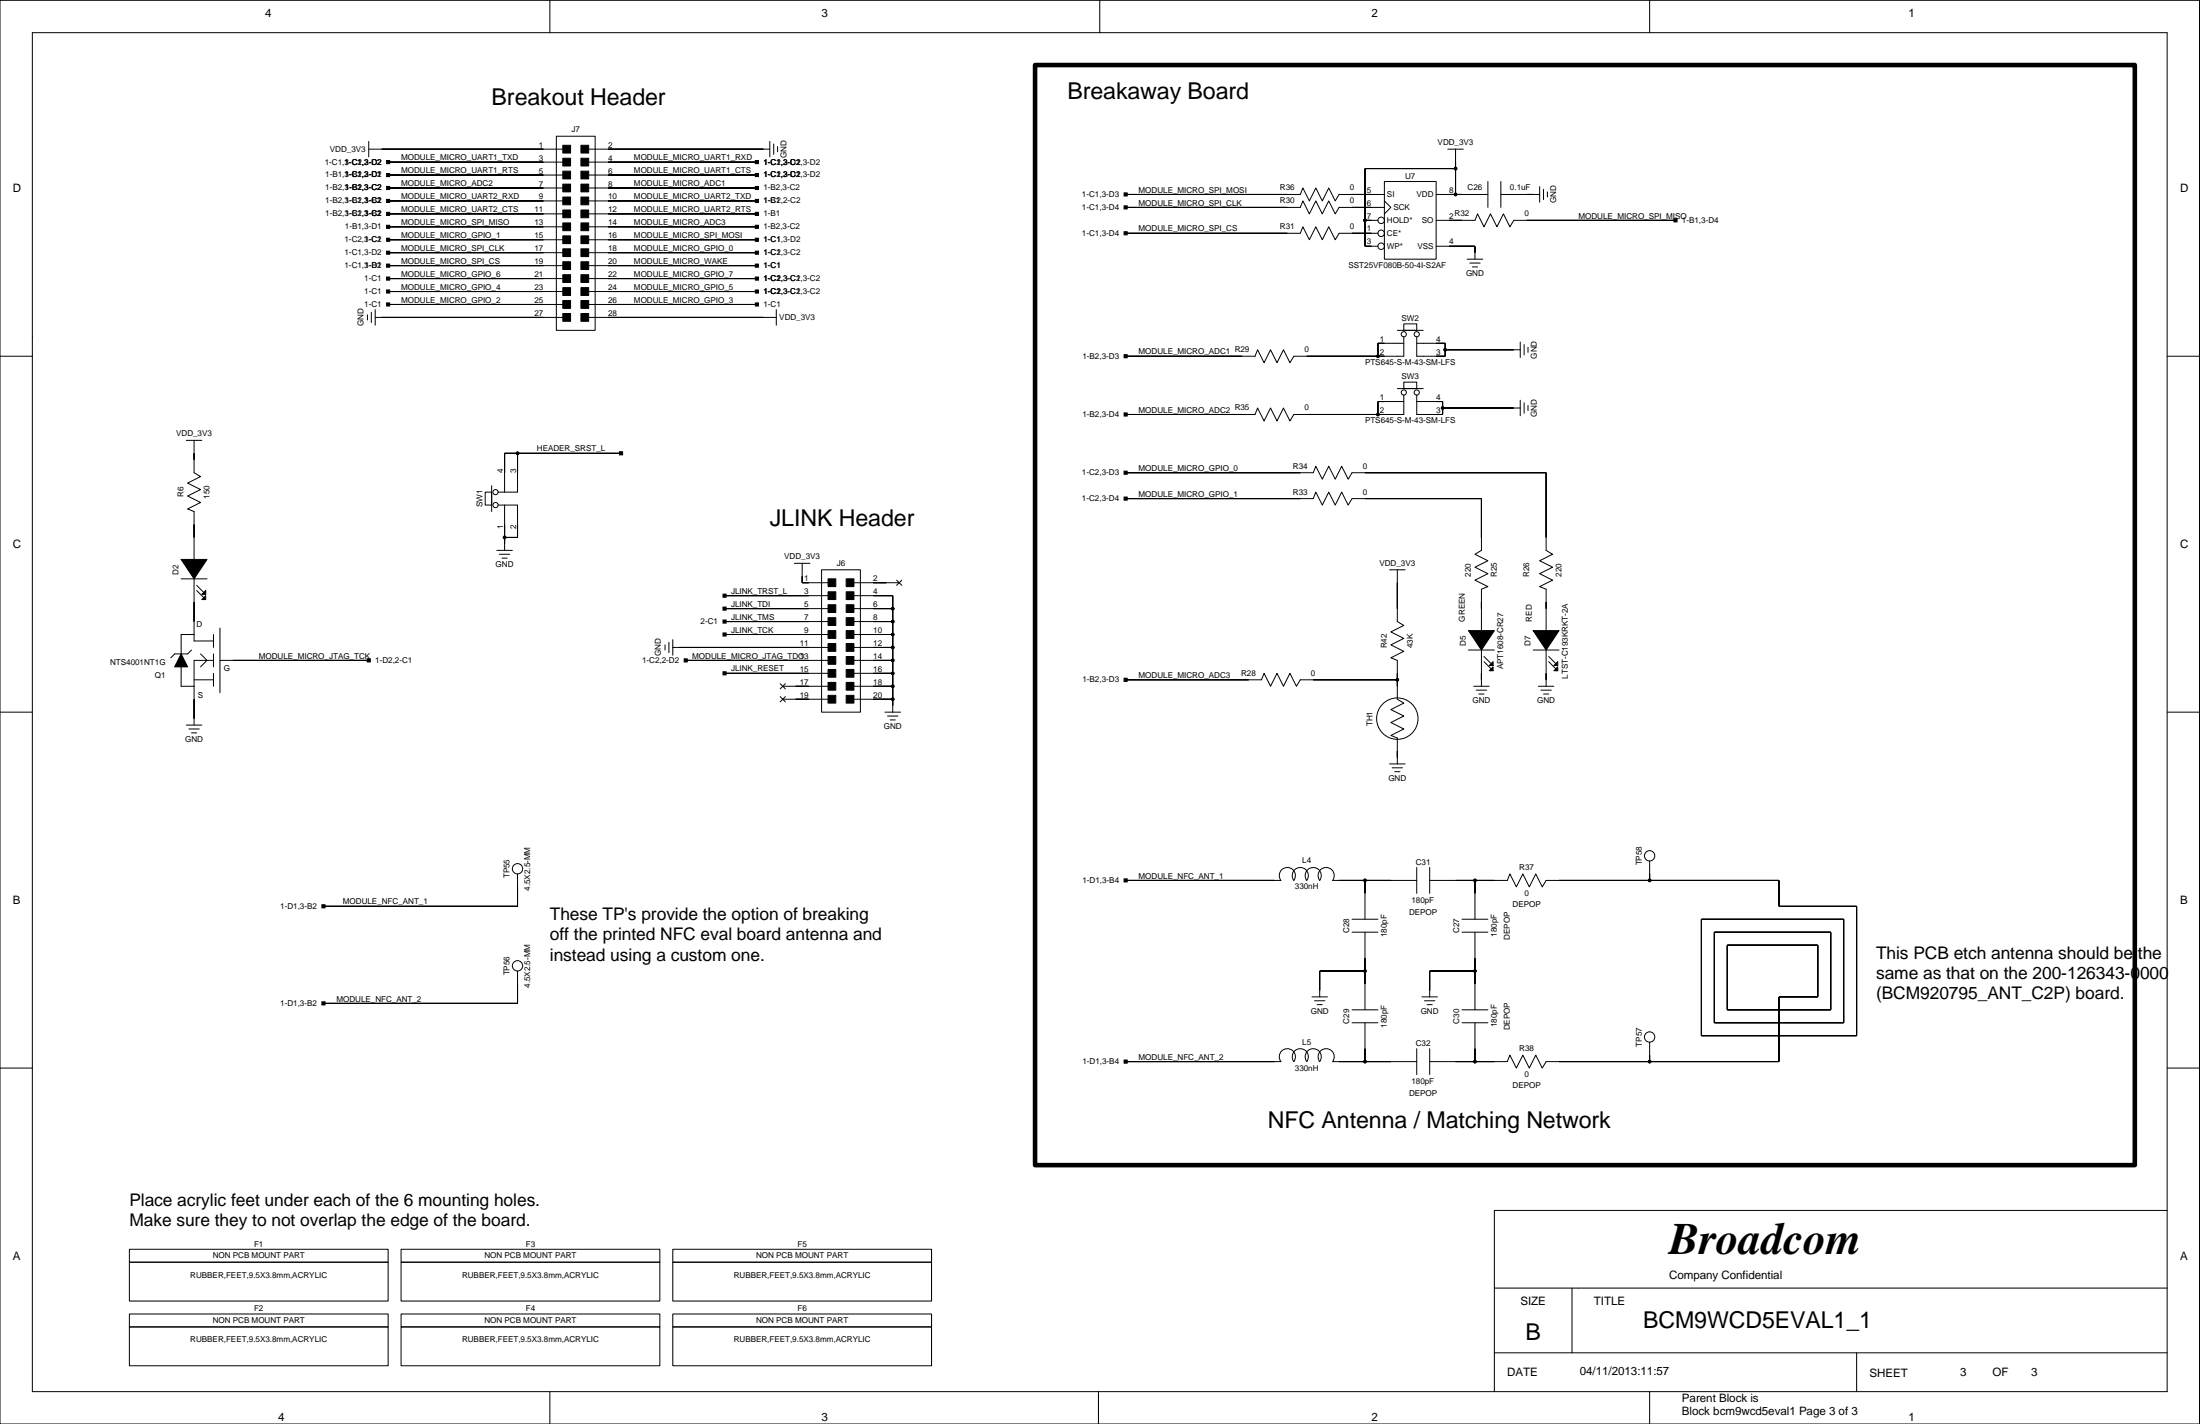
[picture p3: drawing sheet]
<svg xmlns="http://www.w3.org/2000/svg" width="432mm" height="279mm" viewBox="0 0 432 279" stroke-linecap="round" stroke-linejoin="round" font-family="sans-serif">
<g fill="none" stroke="#000" stroke-width=".2">
<path d="M0 .1h431.7v279.3h-431.7zM6.3 6.4h419.1v266.7h-419.1zM107.9 .1v6.3M215.9 .1v6.3M323.8 .1v6.3M72.4 29.3h38.1M72.4 27.7v3.1M76.2 31.8h34.3M76.2 34.3h34.3M76.2 36.9h34.3M76.2 39.4h34.3M109.2 26.7h7.6v38.1h-7.6z"/>
<path d="M115.5 29.3h35.6M115.5 31.8h33.1M115.5 34.3h33.1M115.5 36.9h33.1M115.5 39.4h33.1M151.1 27.7v3.1M151.9 28.3v2M152.6 28.8v1M220.9 38.2h34.3l.5-1.3 1.3 2.5 1.3-2.5 1.2 2.5 1.3-2.5 1.3 2.5 .7-1.2h8.9M271.7 35.6h10.2v15.3h-10.2zM271.7 39.4l1.3 1.3-1.3 1.3M281.9 38.2h10.1"/>
<path d="M284.2 29.3h3M285.7 33.1h-17.8v15.2h2.5M285.7 29.3v8.9M292 35.6v5.1M294.6 38.2h7.6M294.6 35.6v5.1M302.2 36.6v3.1M303 37.1v2.1M303.7 37.6v1.1M76.2 42h34.3M76.2 44.5h34.3M76.2 47h34.3"/>
<path d="M76.2 49.6h34.3M76.2 52.1h34.3M76.2 54.7h34.3M76.2 57.2h34.3M76.2 59.7h34.3M115.5 42h33.1M115.5 44.5h33.1M115.5 47h33.1M115.5 49.6h33.1M115.5 52.1h33.1M115.5 54.7h33.1M115.5 57.2h33.1"/>
<path d="M115.5 59.7h33.1M220.9 40.7h34.3l.5-1.3 1.3 2.6 1.3-2.6 1.2 2.6 1.3-2.6 1.3 2.6 .7-1.3h8.9M220.9 45.8h34.3l.5-1.3 1.3 2.5 1.3-2.5 1.2 2.5 1.3-2.5 1.3 2.5 .7-1.2h7.6M267.9 43.2h2.5M281.9 43.2h7.6l.5-1.2 1.3 2.5 1.2-2.5 1.3 2.5 1.3-2.5 1.3 2.5 .7-1.3h31.8M281.9 48.3h7.6v2.6M288 50.9h3M288.5 51.6h2M289 52.4h1M0 69.9h6.3M72.1 61.8v1M72.9 61.3v2"/>
<path d="M73.6 62.3h36.9M73.6 60.8v3M115.5 62.3h36.9M152.4 60.8v3M274.3 64.8h5M274.3 76.2h5M275.5 63.5h2.6v1.3h-2.6zM275.5 75h2.6v1.2h-2.6zM275.5 66.1v3.8h-21.6l-.7 1.3-1.3-2.6-1.3 2.6-1.2-2.6-1.3 2.6-1.3-2.6-.5 1.3h-25.4M275.5 77.5v3.8h-21.6l-.7 1.3-1.3-2.5-1.3 2.5-1.2-2.5-1.3 2.5-1.3-2.5-.5 1.2h-25.4M275.5 67.4h-5.1v2.5M275.5 78.8h-5.1v2.5"/>
<path d="M278.1 66.1v3.8h5.5v-2.5h-5.5M278.1 77.5v3.8h5v-2.5h-5M283.6 68.6h14.8M298.4 67.1v3.1M298.4 78.5v3.1M299.1 67.6v2M299.1 79v2.1M299.9 68.1v1M299.9 79.5v1.1M425.4 69.9h6.3M36.6 86.4h3M38.1 86.4v6.4l1.3 .7-2.6 1.3 2.6 1.3-2.6 1.2 2.6 1.3-2.6 1.3 1.3 .5v9.4"/>
<path d="M95.2 96.6h1.3v2.5h-1.3zM96.5 95.3v5.1M97.8 99.1h3.8v6.3h-2.6M99 99.1v8.9M101.6 88.9v7.7h-3.8M121.9 88.9h-22.9v7.7M220.9 97.8h36.9l.5-1.2 1.2 2.5 1.3-2.5 1.3 2.5 1.2-2.5 1.3 2.5 .8-1.3h25.4v10.2l-1.3 .8 2.5 1.2-2.5 1.3 2.5 1.3-2.5 1.2 2.5 1.3-1.2 .5v8.1M220.9 92.8h36.9l.5-1.3 1.2 2.5 1.3-2.5 1.3 2.5 1.2-2.5 1.3 2.5 .8-1.2h38.1v15.2l1.2 .8-2.5 1.2 2.5 1.3-2.5 1.3 2.5 1.2-2.5 1.3 1.3 .5v8.1M283.1 80.1h15.3M35.6 113.6h5M38.1 113.6v12.2h3.8M38.6 114.8l1.5 1.6"/>
<path d="M38.6 115.9l1.5 1.5M97.5 108h3.1M98 108.8h2.1M98.5 109.5h1M142.2 116.9h20.3M142.2 119.4h20.3M155.9 110.5h3.1M157.4 110.5v3.8h5.1M161.3 111.8h7.6v27.9h-7.6zM167.6 114.3h8.9M167.6 116.9h7.6v22.8M167.6 119.4h7.6"/>
<path d="M176 113.8l1 1M177 113.8l-1 1M272.7 111.8h3.1M274.3 111.8v10.2l1.2 .7-2.5 1.3 2.5 1.3-2.5 1.2 2.5 1.3-2.5 1.3 1.3 .5v7.6l1.2 .8-2.5 1.2 2.5 1.3-2.5 1.3 2.5 1.2-2.5 1.3 1.3 .5v5.1M0 139.7h6.3M35.6 130.8v3.9h2.5M37.6 127.5l-.8 .8h-2.5l-.8 .8M38.1 124.5h-2.5v3.8M38.1 133.4h3.8M39.4 128.3l1.2 1.3-1.2 1.2M41.9 129.6h-3.8v12.7M41.9 124.5v2.5"/>
<path d="M41.9 128.3v2.5M41.9 132.1v2.6M43.2 129.6h29.2M43.2 123.2v12.7M130.5 126.5v1M131.3 126v2.1M132.1 127h30.4M132.1 125.5v3.1M134.6 129.6h27.9M142.2 124.5h20.3M142.2 122h20.3M142.2 132.1h20.3"/>
<path d="M153.1 134.1l1 1.1M153.1 136.7l1 1M153.6 134.7h8.9M153.6 137.2h8.9M154.1 136.7l-1 1M154.1 134.1l-1 1.1M167.6 129.6h7.6M167.6 124.5h7.6M167.6 134.7h7.6M167.6 122h7.6M167.6 127h7.6M167.6 132.1h7.6"/>
<path d="M167.6 137.2h7.6M173.7 139.7h3M220.9 133.4h26.7l.5-1.3 1.3 2.6 1.2-2.6 1.3 2.6 1.3-2.6 1.3 2.6 .7-1.3h19.1M288.2 127.5h5.1M289.2 134.7h3.1M289.7 135.4h2.1M290.3 136.2h1M290.8 127.5v7.2M291.3 128.8l1.5 1.5M291.3 129.8l1.5 1.6M300.9 127.5h5.1M301.9 134.7h3.1"/>
<path d="M302.4 135.4h2.1M303 136.2h1M303.5 127.5v7.2M304 128.8l1.5 1.5M304 129.8l1.5 1.6M425.4 139.7h6.3M36.6 142.3h3M37.1 143h2M37.6 143.8h1M174.2 140.5h2M174.7 141.3h1M272.7 149.9h3.1"/>
<path d="M273.2 150.7h2.1M273.7 151.4h1.1M101.6 171.5v6.3h-38.1M220.9 172.7h30.5M251.4 172.7a1.59 1.59 0 0 1 .2-2.1 1.59 1.59 0 0 1 2.1 0 1.59 1.59 0 0 1 .2 2.1 1.59 1.59 0 0 1 .2-2.1 1.59 1.59 0 0 1 2.2 0 1.59 1.59 0 0 1 .2 2.1 1.59 1.59 0 0 1 .2-2.1 1.59 1.59 0 0 1 2.1 0 1.59 1.59 0 0 1 .2 2.1 1.59 1.59 0 0 1 .2-2.1 1.59 1.59 0 0 1 2.2 0 1.59 1.59 0 0 1 .2 2.1M261.6 172.7h16.5M267.9 172.7v7.7M278.1 170.2v5.1M280.6 172.7h15.2l.6-1.2 1.2 2.5 1.3-2.5 1.3 2.5 1.2-2.5 1.3 2.5 .8-1.3h45.7v5.1h15.2v25.4h-30.5v-22.8h28v20.3h-25.4v-17.8h22.8v15.2h-20.3v-12.7h17.8v10.2h-7.6v12.7h-45.7l-.8 1.3-1.3-2.6-1.2 2.6-1.3-2.6-1.3 2.6-1.2-2.6-.6 1.3h-15.2M280.6 170.2v5.1M289.5 172.7v7.7M323.8 168.9v3.8"/>
<path d="M101.6 190.5v6.4h-38.1M257.5 195.6h3M258 196.4h2M258.5 197.1h1M265.4 182.9h5M265.4 180.4h5M265.4 198.1h5M267.9 182.9v15.2M267.9 190.5h-8.9v5.1M279.1 195.6h3M279.6 196.4h2M280.1 197.1h1"/>
<path d="M287 182.9h5M287 180.4h5M287 198.1h5M289.5 182.9v15.2M289.5 190.5h-8.9v5.1M0 209.6h6.3M220.9 208.3h30.5a1.59 1.59 0 0 1 .2-2.1 1.59 1.59 0 0 1 2.1 0 1.59 1.59 0 0 1 .2 2.1 1.59 1.59 0 0 1 .2-2.1 1.59 1.59 0 0 1 2.2 0 1.59 1.59 0 0 1 .2 2.1 1.59 1.59 0 0 1 .2-2.1 1.59 1.59 0 0 1 2.1 0 1.59 1.59 0 0 1 .2 2.1 1.59 1.59 0 0 1 .2-2.1 1.59 1.59 0 0 1 2.2 0 1.59 1.59 0 0 1 .2 2.1h16.5M265.4 200.7h5M267.9 200.7v7.6M278.1 205.8v5M280.6 205.8v5M287 200.7h5"/>
<path d="M289.5 200.7v7.6M323.8 204.5v3.8M425.4 209.6h6.3M425.4 237.5h-132.1v35.6M25.4 257.8h50.8v2.6h-50.8zM25.4 247.7h50.8v7.6h-50.8zM25.4 245.1h50.8v2.6h-50.8zM78.7 247.7h50.8v7.6h-50.8zM78.7 245.1h50.8v2.6h-50.8zM78.7 257.8h50.8v2.6h-50.8zM132.1 247.7h50.7v7.6h-50.7zM132.1 245.1h50.7v2.6h-50.7z"/>
<path d="M132.1 257.8h50.7v2.6h-50.7zM293.3 252.7h132.1M308.5 252.7v12.7M25.4 260.4h50.8v7.6h-50.8zM78.7 260.4h50.8v7.6h-50.8zM107.9 273.1v6.3M132.1 260.4h50.7v7.6h-50.7zM215.6 273.1v6.3M293.3 265.4h132.1M323.8 273.1v6.3M364.4 265.4v7.7"/>
<circle cx="285.7" cy="38.2" r=".25"/>
<circle cx="285.7" cy="33.1" r=".25"/>
<circle cx="267.9" cy="43.2" r=".25"/>
<circle cx="271.1" cy="45.8" r=".63"/>
<circle cx="271.1" cy="43.2" r=".63"/>
<circle cx="271.1" cy="48.3" r=".63"/>
<circle cx="270.4" cy="69.9" r=".25"/>
<circle cx="275.5" cy="65.6" r=".51"/>
<circle cx="275.5" cy="77" r=".51"/>
<circle cx="278.1" cy="65.6" r=".51"/>
<circle cx="278.1" cy="77" r=".51"/>
<circle cx="283.6" cy="68.6" r=".25"/>
<circle cx="97.3" cy="96.6" r=".51"/>
<circle cx="97.3" cy="99.1" r=".51"/>
<circle cx="101.6" cy="88.9" r=".25"/>
<circle cx="270.4" cy="81.3" r=".25"/>
<circle cx="283.1" cy="80.1" r=".25"/>
<circle cx="99" cy="105.4" r=".25"/>
<circle cx="175.2" cy="119.4" r=".25"/>
<circle cx="175.2" cy="124.5" r=".25"/>
<circle cx="175.2" cy="129.6" r=".25"/>
<circle cx="175.2" cy="132.1" r=".25"/>
<circle cx="175.2" cy="137.2" r=".25"/>
<circle cx="175.2" cy="122" r=".25"/>
<circle cx="175.2" cy="134.7" r=".25"/>
<circle cx="175.2" cy="127" r=".25"/>
<circle cx="274.3" cy="133.4" r=".25"/>
<circle cx="274.3" cy="141" r="4.1"/>
<circle cx="101.6" cy="170.5" r="1.02"/>
<circle cx="267.9" cy="172.7" r=".25"/>
<circle cx="289.5" cy="172.7" r=".25"/>
<circle cx="323.8" cy="167.9" r="1.02"/>
<circle cx="323.8" cy="172.7" r=".25"/>
<circle cx="101.6" cy="189.5" r="1.02"/>
<circle cx="267.9" cy="190.5" r=".25"/>
<circle cx="289.5" cy="190.5" r=".25"/>
<circle cx="267.9" cy="208.3" r=".25"/>
<circle cx="289.5" cy="208.3" r=".25"/>
<circle cx="323.8" cy="203.5" r="1.02"/>
<circle cx="323.8" cy="208.3" r=".25"/>
</g>
<g fill="#000" stroke="#000" stroke-width=".2">
<path d="M75.9 36.6h.6v.6h-.6z" fill-rule="evenodd"/>
<path d="M75.9 31.5h.6v.6h-.6z" fill-rule="evenodd"/>
<path d="M75.9 34h.6v.7h-.6z" fill-rule="evenodd"/>
<path d="M75.9 39.1h.6v.6h-.6z" fill-rule="evenodd"/>
<path d="M76.2 36.9h30.5z" fill-rule="evenodd"/>
<path d="M74.9 29.3h31.8z" fill-rule="evenodd"/>
<path d="M76.2 31.8h30.5z" fill-rule="evenodd"/>
<path d="M76.2 34.3h30.5z" fill-rule="evenodd"/>
<path d="M76.2 39.4h30.5z" fill-rule="evenodd"/>
<path d="M110.5 33.6h1.5v1.5h-1.5z" fill-rule="evenodd"/>
<path d="M110.5 36.1h1.5v1.5h-1.5z" fill-rule="evenodd"/>
<path d="M110.5 28.5h1.5v1.5h-1.5z" fill-rule="evenodd"/>
<path d="M110.5 31h1.5v1.6h-1.5z" fill-rule="evenodd"/>
<path d="M114 33.6h1.5v1.5h-1.5z" fill-rule="evenodd"/>
<path d="M114 36.1h1.5v1.5h-1.5z" fill-rule="evenodd"/>
<path d="M114 28.5h1.5v1.5h-1.5z" fill-rule="evenodd"/>
<path d="M114 31h1.5v1.6h-1.5z" fill-rule="evenodd"/>
<path d="M148.3 36.6h.6v.6h-.6z" fill-rule="evenodd"/>
<path d="M148.3 39.1h.6v.6h-.6z" fill-rule="evenodd"/>
<path d="M148.3 31.5h.6v.6h-.6z" fill-rule="evenodd"/>
<path d="M148.3 34h.6v.7h-.6z" fill-rule="evenodd"/>
<path d="M119.4 36.9h29.2z" fill-rule="evenodd"/>
<path d="M119.4 39.4h29.2z" fill-rule="evenodd"/>
<path d="M119.4 31.8h29.2z" fill-rule="evenodd"/>
<path d="M119.4 34.3h29.2z" fill-rule="evenodd"/>
<path d="M119.4 29.3h30.4z" fill-rule="evenodd"/>
<path d="M220.6 37.9h.6v.6h-.6z" fill-rule="evenodd"/>
<path d="M220.9 38.2h31.8z" fill-rule="evenodd"/>
<path d="M267.9 33.1v10.1z" fill-rule="evenodd"/>
<path d="M265.4 38.2h3.8z" fill-rule="evenodd"/>
<path d="M267.9 33.1h17.8z" fill-rule="evenodd"/>
<path d="M284.4 38.2h1.3z" fill-rule="evenodd"/>
<path d="M285.7 33.1v5.1z" fill-rule="evenodd"/>
<path d="M285.7 31.8v1.3z" fill-rule="evenodd"/>
<path d="M285.7 38.2h1.3z" fill-rule="evenodd"/>
<path d="M299.7 38.2h1.2z" fill-rule="evenodd"/>
<path d="M75.9 54.4h.6v.6h-.6z" fill-rule="evenodd"/>
<path d="M75.9 46.7h.6v.6h-.6z" fill-rule="evenodd"/>
<path d="M75.9 49.3h.6v.6h-.6z" fill-rule="evenodd"/>
<path d="M75.9 51.8h.6v.6h-.6z" fill-rule="evenodd"/>
<path d="M75.9 44.2h.6v.6h-.6z" fill-rule="evenodd"/>
<path d="M75.9 56.9h.6v.6h-.6z" fill-rule="evenodd"/>
<path d="M75.9 41.7h.6v.6h-.6z" fill-rule="evenodd"/>
<path d="M76.2 54.7h30.5z" fill-rule="evenodd"/>
<path d="M76.2 47h30.5z" fill-rule="evenodd"/>
<path d="M76.2 49.6h30.5z" fill-rule="evenodd"/>
<path d="M76.2 52.1h30.5z" fill-rule="evenodd"/>
<path d="M76.2 44.5h30.5z" fill-rule="evenodd"/>
<path d="M76.2 59.7h30.5z" fill-rule="evenodd"/>
<path d="M76.2 57.2h30.5z" fill-rule="evenodd"/>
<path d="M76.2 42h30.5z" fill-rule="evenodd"/>
<path d="M110.5 56.4h1.5v1.6h-1.5z" fill-rule="evenodd"/>
<path d="M110.5 53.9h1.5v1.5h-1.5z" fill-rule="evenodd"/>
<path d="M110.5 51.4h1.5v1.5h-1.5z" fill-rule="evenodd"/>
<path d="M110.5 48.8h1.5v1.5h-1.5z" fill-rule="evenodd"/>
<path d="M110.5 46.3h1.5v1.5h-1.5z" fill-rule="evenodd"/>
<path d="M110.5 43.7h1.5v1.6h-1.5z" fill-rule="evenodd"/>
<path d="M110.5 41.2h1.5v1.5h-1.5z" fill-rule="evenodd"/>
<path d="M110.5 38.7h1.5v1.5h-1.5z" fill-rule="evenodd"/>
<path d="M114 56.4h1.5v1.6h-1.5z" fill-rule="evenodd"/>
<path d="M114 53.9h1.5v1.5h-1.5z" fill-rule="evenodd"/>
<path d="M114 51.4h1.5v1.5h-1.5z" fill-rule="evenodd"/>
<path d="M114 48.8h1.5v1.5h-1.5z" fill-rule="evenodd"/>
<path d="M114 46.3h1.5v1.5h-1.5z" fill-rule="evenodd"/>
<path d="M114 43.7h1.5v1.6h-1.5z" fill-rule="evenodd"/>
<path d="M114 41.2h1.5v1.5h-1.5z" fill-rule="evenodd"/>
<path d="M114 38.7h1.5v1.5h-1.5z" fill-rule="evenodd"/>
<path d="M148.3 54.4h.6v.6h-.6z" fill-rule="evenodd"/>
<path d="M148.3 44.2h.6v.6h-.6z" fill-rule="evenodd"/>
<path d="M148.3 49.3h.6v.6h-.6z" fill-rule="evenodd"/>
<path d="M148.3 46.7h.6v.6h-.6z" fill-rule="evenodd"/>
<path d="M148.3 51.8h.6v.6h-.6z" fill-rule="evenodd"/>
<path d="M148.3 56.9h.6v.6h-.6z" fill-rule="evenodd"/>
<path d="M148.3 41.7h.6v.6h-.6z" fill-rule="evenodd"/>
<path d="M119.4 54.7h29.2z" fill-rule="evenodd"/>
<path d="M119.4 44.5h29.2z" fill-rule="evenodd"/>
<path d="M119.4 49.6h29.2z" fill-rule="evenodd"/>
<path d="M119.4 47h29.2z" fill-rule="evenodd"/>
<path d="M119.4 52.1h29.2z" fill-rule="evenodd"/>
<path d="M119.4 59.7h29.2z" fill-rule="evenodd"/>
<path d="M119.4 57.2h29.2z" fill-rule="evenodd"/>
<path d="M119.4 42h29.2z" fill-rule="evenodd"/>
<path d="M220.6 40.4h.6v.6h-.6z" fill-rule="evenodd"/>
<path d="M220.6 45.5h.6v.6h-.6z" fill-rule="evenodd"/>
<path d="M220.9 40.7h31.8z" fill-rule="evenodd"/>
<path d="M220.9 45.8h31.8z" fill-rule="evenodd"/>
<path d="M267.9 43.2v5.1z" fill-rule="evenodd"/>
<path d="M267.9 43.2h1.3z" fill-rule="evenodd"/>
<path d="M267.9 48.3h1.3z" fill-rule="evenodd"/>
<path d="M265.4 40.7h3.8z" fill-rule="evenodd"/>
<path d="M265.4 45.8h3.8z" fill-rule="evenodd"/>
<path d="M284.4 43.2h2.6z" fill-rule="evenodd"/>
<path d="M284.4 48.3h5.1z" fill-rule="evenodd"/>
<path d="M289.5 48.3v1.3z" fill-rule="evenodd"/>
<path d="M328.6 42.9h.6v.6h-.6z" fill-rule="evenodd"/>
<path d="M299.7 43.2h29.2z" fill-rule="evenodd"/>
<path d="M75.9 59.4h.6v.6h-.6z" fill-rule="evenodd"/>
<path d="M74.9 62.3h31.8z" fill-rule="evenodd"/>
<path d="M110.5 61.5h1.5v1.5h-1.5z" fill-rule="evenodd"/>
<path d="M110.5 59h1.5v1.5h-1.5z" fill-rule="evenodd"/>
<path d="M114 61.5h1.5v1.5h-1.5z" fill-rule="evenodd"/>
<path d="M114 59h1.5v1.5h-1.5z" fill-rule="evenodd"/>
<path d="M148.3 59.4h.6v.6h-.6z" fill-rule="evenodd"/>
<path d="M119.4 62.3h30.4z" fill-rule="evenodd"/>
<path d="M220.6 69.6h.6v.6h-.6z" fill-rule="evenodd"/>
<path d="M220.9 69.9h22.9z" fill-rule="evenodd"/>
<path d="M270.4 78.8v2.5z" fill-rule="evenodd"/>
<path d="M256.5 69.9h13.9z" fill-rule="evenodd"/>
<path d="M270.4 67.4v2.5z" fill-rule="evenodd"/>
<path d="M270.4 78.8h1.3z" fill-rule="evenodd"/>
<path d="M270.4 67.4h1.3z" fill-rule="evenodd"/>
<path d="M270.4 69.9h1.3z" fill-rule="evenodd"/>
<path d="M281.9 78.8h1.2z" fill-rule="evenodd"/>
<path d="M283.1 78.8v1.3z" fill-rule="evenodd"/>
<path d="M281.9 67.4h1.7z" fill-rule="evenodd"/>
<path d="M283.6 67.4v1.2z" fill-rule="evenodd"/>
<path d="M281.9 69.9h1.7z" fill-rule="evenodd"/>
<path d="M283.6 68.6v1.3z" fill-rule="evenodd"/>
<path d="M283.6 68.6h13.5z" fill-rule="evenodd"/>
<path d="M38.1 88.9v1.3z" fill-rule="evenodd"/>
<path d="M99 88.9v3.9z" fill-rule="evenodd"/>
<path d="M99 88.9h2.6z" fill-rule="evenodd"/>
<path d="M101.6 88.9v3.9z" fill-rule="evenodd"/>
<path d="M121.6 88.6h.6v.6h-.6z" fill-rule="evenodd"/>
<path d="M101.6 88.9h20.3z" fill-rule="evenodd"/>
<path d="M220.6 81h.6v.6h-.6z" fill-rule="evenodd"/>
<path d="M220.6 92.4h.6v.7h-.6z" fill-rule="evenodd"/>
<path d="M220.6 97.5h.6v.6h-.6z" fill-rule="evenodd"/>
<path d="M220.9 81.3h22.9z" fill-rule="evenodd"/>
<path d="M220.9 92.8h34.3z" fill-rule="evenodd"/>
<path d="M220.9 97.8h34.3z" fill-rule="evenodd"/>
<path d="M256.5 81.3h13.9z" fill-rule="evenodd"/>
<path d="M270.4 81.3h1.3z" fill-rule="evenodd"/>
<path d="M281.9 81.3h1.2z" fill-rule="evenodd"/>
<path d="M283.1 80.1v1.2z" fill-rule="evenodd"/>
<path d="M267.9 97.8h22.9z" fill-rule="evenodd"/>
<path d="M290.8 97.8v7.6z" fill-rule="evenodd"/>
<path d="M283.1 80.1h14z" fill-rule="evenodd"/>
<path d="M267.9 92.8h35.6z" fill-rule="evenodd"/>
<path d="M303.5 92.8v12.6z" fill-rule="evenodd"/>
<path d="M35.6 109.8h5l-2.5 3.8z" fill-rule="evenodd"/>
<path d="M38.1 118.1v3.9z" fill-rule="evenodd"/>
<path d="M38.1 102.9v2.5z" fill-rule="evenodd"/>
<path d="M39.6 117.6l.8-.7v.7z" fill-rule="evenodd"/>
<path d="M39.6 116.6l.8-.7v.7z" fill-rule="evenodd"/>
<path d="M99 102.9v2.5z" fill-rule="evenodd"/>
<path d="M99 105.4v1.3z" fill-rule="evenodd"/>
<path d="M99 105.4h2.6z" fill-rule="evenodd"/>
<path d="M101.6 102.9v2.5z" fill-rule="evenodd"/>
<path d="M141.9 119.1h.6v.6h-.6z" fill-rule="evenodd"/>
<path d="M141.9 116.6h.6v.6h-.6z" fill-rule="evenodd"/>
<path d="M157.4 113.1v1.2z" fill-rule="evenodd"/>
<path d="M157.4 114.3h1.3z" fill-rule="evenodd"/>
<path d="M142.2 119.4h16.5z" fill-rule="evenodd"/>
<path d="M142.2 116.9h16.5z" fill-rule="evenodd"/>
<path d="M162.5 113.6h1.5v1.5h-1.5z" fill-rule="evenodd"/>
<path d="M162.5 116.1h1.5v1.5h-1.5z" fill-rule="evenodd"/>
<path d="M166.1 113.6h1.5v1.5h-1.5z" fill-rule="evenodd"/>
<path d="M166.1 116.1h1.5v1.5h-1.5z" fill-rule="evenodd"/>
<path d="M171.4 114.3h2.6z" fill-rule="evenodd"/>
<path d="M171.4 116.9h3.8z" fill-rule="evenodd"/>
<path d="M175.2 116.9v2.5z" fill-rule="evenodd"/>
<path d="M171.4 119.4h3.8z" fill-rule="evenodd"/>
<path d="M175.2 119.4v2.6z" fill-rule="evenodd"/>
<path d="M274.3 114.3v5.1z" fill-rule="evenodd"/>
<path d="M290.8 118.1v1.3z" fill-rule="evenodd"/>
<path d="M303.5 118.1v1.3z" fill-rule="evenodd"/>
<path d="M35.6 128.3l1.2 2.5h-2.5z" fill-rule="evenodd"/>
<path d="M38.1 137.2v3.8z" fill-rule="evenodd"/>
<path d="M72.1 129.3h.6v.6h-.6z" fill-rule="evenodd"/>
<path d="M45.7 129.6h26.7z" fill-rule="evenodd"/>
<path d="M134.3 129.3h.6v.6h-.6z" fill-rule="evenodd"/>
<path d="M141.9 131.8h.6v.6h-.6z" fill-rule="evenodd"/>
<path d="M141.9 124.2h.6v.6h-.6z" fill-rule="evenodd"/>
<path d="M141.9 121.7h.6v.6h-.6z" fill-rule="evenodd"/>
<path d="M133.3 127h25.4z" fill-rule="evenodd"/>
<path d="M142.2 132.1h16.5z" fill-rule="evenodd"/>
<path d="M142.2 124.5h16.5z" fill-rule="evenodd"/>
<path d="M142.2 122h16.5z" fill-rule="evenodd"/>
<path d="M134.6 129.6h24.1z" fill-rule="evenodd"/>
<path d="M156.2 134.7h2.5z" fill-rule="evenodd"/>
<path d="M156.2 137.2h2.5z" fill-rule="evenodd"/>
<path d="M162.5 136.4h1.5v1.6h-1.5z" fill-rule="evenodd"/>
<path d="M162.5 133.9h1.5v1.5h-1.5z" fill-rule="evenodd"/>
<path d="M162.5 131.4h1.5v1.5h-1.5z" fill-rule="evenodd"/>
<path d="M162.5 128.8h1.5v1.5h-1.5z" fill-rule="evenodd"/>
<path d="M162.5 126.3h1.5v1.5h-1.5z" fill-rule="evenodd"/>
<path d="M162.5 123.7h1.5v1.6h-1.5z" fill-rule="evenodd"/>
<path d="M162.5 118.7h1.5v1.5h-1.5z" fill-rule="evenodd"/>
<path d="M162.5 121.2h1.5v1.5h-1.5z" fill-rule="evenodd"/>
<path d="M166.1 136.4h1.5v1.6h-1.5z" fill-rule="evenodd"/>
<path d="M166.1 133.9h1.5v1.5h-1.5z" fill-rule="evenodd"/>
<path d="M166.1 131.4h1.5v1.5h-1.5z" fill-rule="evenodd"/>
<path d="M166.1 128.8h1.5v1.5h-1.5z" fill-rule="evenodd"/>
<path d="M166.1 126.3h1.5v1.5h-1.5z" fill-rule="evenodd"/>
<path d="M166.1 123.7h1.5v1.6h-1.5z" fill-rule="evenodd"/>
<path d="M166.1 118.7h1.5v1.5h-1.5z" fill-rule="evenodd"/>
<path d="M166.1 121.2h1.5v1.5h-1.5z" fill-rule="evenodd"/>
<path d="M171.4 137.2h3.8z" fill-rule="evenodd"/>
<path d="M171.4 134.7h3.8z" fill-rule="evenodd"/>
<path d="M171.4 132.1h3.8z" fill-rule="evenodd"/>
<path d="M171.4 129.6h3.8z" fill-rule="evenodd"/>
<path d="M171.4 127h3.8z" fill-rule="evenodd"/>
<path d="M171.4 124.5h3.8z" fill-rule="evenodd"/>
<path d="M171.4 122h3.8z" fill-rule="evenodd"/>
<path d="M175.2 122v2.5z" fill-rule="evenodd"/>
<path d="M175.2 124.5v2.5z" fill-rule="evenodd"/>
<path d="M175.2 127v2.6z" fill-rule="evenodd"/>
<path d="M175.2 129.6v2.5z" fill-rule="evenodd"/>
<path d="M175.2 132.1v2.6z" fill-rule="evenodd"/>
<path d="M175.2 134.7v2.5z" fill-rule="evenodd"/>
<path d="M175.2 137.2v1.3z" fill-rule="evenodd"/>
<path d="M220.6 133.1h.6v.6h-.6z" fill-rule="evenodd"/>
<path d="M220.9 133.4h24.2z" fill-rule="evenodd"/>
<path d="M257.8 133.4h16.5z" fill-rule="evenodd"/>
<path d="M274.3 133.4v1.3z" fill-rule="evenodd"/>
<path d="M274.3 132.1v1.3z" fill-rule="evenodd"/>
<path d="M288.2 123.7h5.1l-2.5 3.8z" fill-rule="evenodd"/>
<path d="M290.8 132.1v1.3z" fill-rule="evenodd"/>
<path d="M292.3 131.6l.7-.8v.8z" fill-rule="evenodd"/>
<path d="M292.3 130.6l.7-.8v.8z" fill-rule="evenodd"/>
<path d="M300.9 123.7h5.1l-2.5 3.8z" fill-rule="evenodd"/>
<path d="M303.5 132.1v1.3z" fill-rule="evenodd"/>
<path d="M305 131.6l.7-.8v.8z" fill-rule="evenodd"/>
<path d="M305 130.6l.7-.8v.8z" fill-rule="evenodd"/>
<path d="M274.3 147.3v1.3z" fill-rule="evenodd"/>
<path d="M63.2 177.5h.6v.6h-.6z" fill-rule="evenodd"/>
<path d="M63.5 177.8h38.1z" fill-rule="evenodd"/>
<path d="M101.6 174v3.8z" fill-rule="evenodd"/>
<path d="M220.6 172.4h.6v.6h-.6z" fill-rule="evenodd"/>
<path d="M220.9 172.7h29.2z" fill-rule="evenodd"/>
<path d="M262.8 172.7h5.1z" fill-rule="evenodd"/>
<path d="M267.9 172.7v2.6z" fill-rule="evenodd"/>
<path d="M267.9 172.7h5.1z" fill-rule="evenodd"/>
<path d="M289.5 172.7v2.6z" fill-rule="evenodd"/>
<path d="M285.7 172.7h3.8z" fill-rule="evenodd"/>
<path d="M289.5 172.7h3.8z" fill-rule="evenodd"/>
<path d="M323.8 171.5v1.2z" fill-rule="evenodd"/>
<path d="M306 172.7h17.8z" fill-rule="evenodd"/>
<path d="M323.8 172.7h25.4z" fill-rule="evenodd"/>
<path d="M349.2 172.7v5.1z" fill-rule="evenodd"/>
<path d="M364.4 177.8v25.4z" fill-rule="evenodd"/>
<path d="M349.2 177.8h15.2z" fill-rule="evenodd"/>
<path d="M63.2 196.6h.6v.6h-.6z" fill-rule="evenodd"/>
<path d="M101.6 193.1v3.8z" fill-rule="evenodd"/>
<path d="M63.5 196.9h38.1z" fill-rule="evenodd"/>
<path d="M259 190.5v3.8z" fill-rule="evenodd"/>
<path d="M267.9 190.5v2.6z" fill-rule="evenodd"/>
<path d="M267.9 188v2.5z" fill-rule="evenodd"/>
<path d="M259 190.5h8.9z" fill-rule="evenodd"/>
<path d="M280.6 190.5v3.8z" fill-rule="evenodd"/>
<path d="M289.5 190.5v2.6z" fill-rule="evenodd"/>
<path d="M280.6 190.5h8.9z" fill-rule="evenodd"/>
<path d="M289.5 188v2.5z" fill-rule="evenodd"/>
<path d="M333.9 180.4v22.8z" fill-rule="evenodd"/>
<path d="M336.5 182.9v17.8z" fill-rule="evenodd"/>
<path d="M339 185.4v12.7z" fill-rule="evenodd"/>
<path d="M349.2 195.6v12.7z" fill-rule="evenodd"/>
<path d="M356.8 185.4v10.2z" fill-rule="evenodd"/>
<path d="M339 185.4h17.8z" fill-rule="evenodd"/>
<path d="M349.2 195.6h7.6z" fill-rule="evenodd"/>
<path d="M359.3 182.9v15.2z" fill-rule="evenodd"/>
<path d="M339 198.1h20.3z" fill-rule="evenodd"/>
<path d="M336.5 182.9h22.8z" fill-rule="evenodd"/>
<path d="M361.9 180.4v20.3z" fill-rule="evenodd"/>
<path d="M333.9 180.4h28z" fill-rule="evenodd"/>
<path d="M220.6 208h.6v.6h-.6z" fill-rule="evenodd"/>
<path d="M220.9 208.3h29.2z" fill-rule="evenodd"/>
<path d="M262.8 208.3h5.1z" fill-rule="evenodd"/>
<path d="M267.9 205.8v2.5z" fill-rule="evenodd"/>
<path d="M267.9 208.3h5.1z" fill-rule="evenodd"/>
<path d="M289.5 205.8v2.5z" fill-rule="evenodd"/>
<path d="M285.7 208.3h3.8z" fill-rule="evenodd"/>
<path d="M289.5 208.3h3.8z" fill-rule="evenodd"/>
<path d="M323.8 207v1.3z" fill-rule="evenodd"/>
<path d="M306 208.3h17.8z" fill-rule="evenodd"/>
<path d="M323.8 208.3h25.4z" fill-rule="evenodd"/>
<path d="M336.5 200.7h25.4z" fill-rule="evenodd"/>
<path d="M333.9 203.2h30.5z" fill-rule="evenodd"/>
<circle cx="285.7" cy="38.2" r=".25"/>
<circle cx="285.7" cy="33.1" r=".25"/>
<circle cx="267.9" cy="43.2" r=".25"/>
<circle cx="270.4" cy="69.9" r=".25"/>
<circle cx="283.6" cy="68.6" r=".25"/>
<circle cx="101.6" cy="88.9" r=".25"/>
<circle cx="270.4" cy="81.3" r=".25"/>
<circle cx="283.1" cy="80.1" r=".25"/>
<circle cx="99" cy="105.4" r=".25"/>
<circle cx="175.2" cy="119.4" r=".25"/>
<circle cx="175.2" cy="124.5" r=".25"/>
<circle cx="175.2" cy="129.6" r=".25"/>
<circle cx="175.2" cy="132.1" r=".25"/>
<circle cx="175.2" cy="137.2" r=".25"/>
<circle cx="175.2" cy="122" r=".25"/>
<circle cx="175.2" cy="134.7" r=".25"/>
<circle cx="175.2" cy="127" r=".25"/>
<circle cx="274.3" cy="133.4" r=".25"/>
<circle cx="267.9" cy="172.7" r=".25"/>
<circle cx="289.5" cy="172.7" r=".25"/>
<circle cx="323.8" cy="172.7" r=".25"/>
<circle cx="267.9" cy="190.5" r=".25"/>
<circle cx="289.5" cy="190.5" r=".25"/>
<circle cx="267.9" cy="208.3" r=".25"/>
<circle cx="289.5" cy="208.3" r=".25"/>
<circle cx="323.8" cy="208.3" r=".25"/>
</g>
<path d="M203.2 12.8h215.8v215.8h-215.8z" fill="none" stroke="#000" stroke-width=".9"/>
<text font-size="8.8" x="327.6" y="246.1">Broadcom</text>
<g font-size="4.6">
<text x="96.5" y="20.6">Breakout Header</text>
<text x="209.5" y="19.3">Breakaway Board</text>
<text x="151.1" y="103.1">JLINK Header</text>
<text x="248.9" y="221.2">NFC Antenna / Matching Network</text>
<text x="299.4" y="263">B</text>
<text x="322.5" y="260.6">BCM9WCD5EVAL1_1</text>
</g>
<g font-size="3.4">
<text x="107.9" y="180.5">These TP's provide the option of breaking</text>
<text x="107.9" y="184.5">off the printed NFC eval board antenna and</text>
<text x="107.9" y="188.5">instead using a custom one.</text>
<text x="368.2" y="188.1">This PCB etch antenna should be the</text>
<text x="368.2" y="192.1">same as that on the 200-126343-0000</text>
<text x="368.2" y="196.1">(BCM920795_ANT_C2P) board.</text>
<text x="25.4" y="236.7">Place acrylic feet under each of the 6 mounting holes.</text>
<text x="25.4" y="240.5">Make sure they to not overlap the edge of the board.</text>
</g>
<g font-size="2.3">
<text x="52.1" y="3.4">4</text>
<text x="161.3" y="3.4">3</text>
<text x="269.2" y="3.4">2</text>
<text x="374.6" y="3.4">1</text>
<text x="2.5" y="37.6">D</text>
<text x="427.9" y="37.6">D</text>
<text x="2.5" y="107.5">C</text>
<text x="427.9" y="107.5">C</text>
<text x="2.5" y="177.3">B</text>
<text x="427.9" y="177.3">B</text>
<text x="2.5" y="247.1">A</text>
<text x="327.6" y="250.9">Company Confidential</text>
<text x="427.9" y="247.1">A</text>
<text x="298.4" y="256">SIZE</text>
<text x="312.8" y="256">TITLE</text>
<text x="310.1" y="269.7">04/11/2013:11:57</text>
<text x="384.7" y="270">3</text>
<text x="398.7" y="270">3</text>
<text x="295.8" y="270">DATE</text>
<text x="330.1" y="275.1">Parent Block is</text>
<text x="366.9" y="270.2">SHEET</text>
<text x="391.1" y="270">OF</text>
<text x="54.6" y="278.9">4</text>
<text x="161.3" y="278.9">3</text>
<text x="269.2" y="278.9">2</text>
<text x="330.1" y="277.6">Block bcm9wcd5eval1 Page 3 of 3</text>
<text x="374.6" y="278.9">1</text>
</g>
<g font-size="1.6">
<text x="64.8" y="29.7">VDD_3V3</text>
<text x="105.8" y="29">1</text>
<text x="112.2" y="25.9">J7</text>
<text x="119.4" y="29">2</text>
<text x="282.2" y="28.5">VDD_3V3</text>
<text x="63.7" y="32.3">1-C1,3-C1,3-D2</text>
<text x="63.8" y="34.8">1-B1,3-C1,3-D1</text>
<text x="67.6" y="32.3">1-C1,3-D2</text>
<text x="67.6" y="32.3">1-C2,2-C2</text>
<text x="67.6" y="34.8">1-C2,2-C2</text>
<text x="67.7" y="34.8">1-B1,3-D1</text>
<text x="78.7" y="31.4">MODULE_MICRO_UART1_TXD</text>
<text x="78.7" y="34">MODULE_MICRO_UART1_RTS</text>
<text x="105.8" y="34.1">5</text>
<text x="105.8" y="31.5">3</text>
<text x="119.4" y="34.1">6</text>
<text x="119.4" y="31.5">4</text>
<text x="124.4" y="31.4">MODULE_MICRO_UART1_RXD</text>
<text x="124.4" y="34">MODULE_MICRO_UART1_CTS</text>
<text x="149.8" y="34.8">1-C1,3-C1,3-D2</text>
<text x="149.8" y="34.8">1-C1,3-D2</text>
<text x="149.8" y="32.3">1-C1,3-C1,3-D2</text>
<text x="149.8" y="32.3">1-C1,3-D2</text>
<text x="149.8" y="32.3">1-C2,2-C2</text>
<text x="149.8" y="34.8">1-C2,2-C2</text>
<text x="154.4" y="31" transform="rotate(-90 154.4 31)">GND</text>
<text x="275.8" y="35.1">U7</text>
<text x="63.8" y="39.9">1-B2,3-C1,3-C2</text>
<text x="63.8" y="37.4">1-B2,3-C1,3-C2</text>
<text x="67.7" y="39.9">1-B2,3-C2</text>
<text x="67.7" y="37.4">1-B2,3-C2</text>
<text x="71.6" y="39.9">1-B1</text>
<text x="78.7" y="36.5">MODULE_MICRO_ADC2</text>
<text x="78.7" y="41.6">MODULE_MICRO_UART2_CTS</text>
<text x="78.7" y="39.1">MODULE_MICRO_UART2_RXD</text>
<text x="104.9" y="41.7">11</text>
<text x="105.8" y="39.1">9</text>
<text x="105.8" y="36.6">7</text>
<text x="119.4" y="41.7">12</text>
<text x="119.4" y="39.1">10</text>
<text x="119.4" y="36.6">8</text>
<text x="124.4" y="36.5">MODULE_MICRO_ADC1</text>
<text x="124.4" y="39.1">MODULE_MICRO_UART2_TXD</text>
<text x="124.4" y="41.6">MODULE_MICRO_UART2_RTS</text>
<text x="149.8" y="37.4">1-B2,3-C2</text>
<text x="149.8" y="39.9">1-B1</text>
<text x="149.8" y="39.9">1-C2,2-C2</text>
<text x="212.4" y="38.6">1-C1,3-D3</text>
<text x="212.4" y="41.2">1-C1,3-D4</text>
<text x="223.5" y="37.8">MODULE_MICRO_SPI_MOSI</text>
<text x="223.5" y="40.3">MODULE_MICRO_SPI_CLK</text>
<text x="251.2" y="39.9">R30</text>
<text x="251.2" y="37.4">R36</text>
<text x="264.9" y="39.9">0</text>
<text x="264.9" y="37.4">0</text>
<text x="268.3" y="40.3">6</text>
<text x="268.3" y="37.8">5</text>
<text x="272.2" y="38.6">SI</text>
<text x="273.5" y="41.2">SCK</text>
<text x="278" y="38.6">VDD</text>
<text x="284.4" y="37.8">8</text>
<text x="288" y="37.4">C26</text>
<text x="296.4" y="37.4">0.1uF</text>
<text x="305.5" y="39.9" transform="rotate(-90 305.5 39.9)">GND</text>
<text x="63.8" y="42.4">1-B2,3-C1,3-C2</text>
<text x="67.6" y="47.5">1-C2,3-C2</text>
<text x="67.7" y="42.4">1-B2,3-C2</text>
<text x="67.7" y="45">1-B1,3-D1</text>
<text x="71.5" y="47.5">1-C1</text>
<text x="71.6" y="42.4">1-B1</text>
<text x="78.7" y="46.7">MODULE_MICRO_GPIO_1</text>
<text x="78.7" y="44.1">MODULE_MICRO_SPI_MISO</text>
<text x="104.9" y="46.8">15</text>
<text x="104.9" y="44.2">13</text>
<text x="119.4" y="44.2">14</text>
<text x="119.4" y="46.8">16</text>
<text x="124.4" y="44.1">MODULE_MICRO_ADC3</text>
<text x="124.4" y="46.7">MODULE_MICRO_SPI_MOSI</text>
<text x="149.8" y="45">1-B2,3-C2</text>
<text x="149.8" y="47.5">1-C1,3-D2</text>
<text x="149.8" y="47.5">1-C1</text>
<text x="149.8" y="42.4">1-B1</text>
<text x="212.4" y="46.2">1-C1,3-D4</text>
<text x="223.5" y="45.4">MODULE_MICRO_SPI_CS</text>
<text x="251.2" y="45">R31</text>
<text x="264.9" y="45">0</text>
<text x="268.3" y="45.4">1</text>
<text x="268.3" y="42.9">7</text>
<text x="268.3" y="48">3</text>
<text x="272.2" y="43.7">HOLD*</text>
<text x="272.2" y="46.2">CE*</text>
<text x="279.1" y="43.7">SO</text>
<text x="284.4" y="42.9">2</text>
<text x="284.4" y="48">4</text>
<text x="285.5" y="42.4">R32</text>
<text x="299.2" y="42.4">0</text>
<text x="309.8" y="42.9">MODULE_MICRO_SPI_MISO</text>
<text x="330.1" y="43.7">1-B1,3-D4</text>
<text x="67.6" y="50.1">1-C1,3-D2</text>
<text x="67.6" y="52.6">1-C1,3-D2</text>
<text x="71.6" y="52.6">1-B1</text>
<text x="78.7" y="49.2">MODULE_MICRO_SPI_CLK</text>
<text x="78.7" y="51.8">MODULE_MICRO_SPI_CS</text>
<text x="104.9" y="51.8">19</text>
<text x="104.9" y="49.3">17</text>
<text x="119.4" y="51.8">20</text>
<text x="119.4" y="49.3">18</text>
<text x="124.4" y="49.2">MODULE_MICRO_GPIO_0</text>
<text x="124.4" y="51.8">MODULE_MICRO_WAKE</text>
<text x="149.8" y="50.1">1-C2,3-C2</text>
<text x="149.8" y="52.6">1-C1</text>
<text x="149.8" y="50.1">1-C1</text>
<text x="264.7" y="52.6">SST25VF080B-50-4I-S2AF</text>
<text x="272.2" y="48.8">WP*</text>
<text x="278.2" y="48.8">VSS</text>
<text x="71.5" y="55.1">1-C1</text>
<text x="71.5" y="57.7">1-C1</text>
<text x="78.7" y="54.3">MODULE_MICRO_GPIO_6</text>
<text x="78.7" y="59.4">MODULE_MICRO_GPIO_2</text>
<text x="78.7" y="56.8">MODULE_MICRO_GPIO_4</text>
<text x="104.9" y="59.5">25</text>
<text x="104.9" y="56.9">23</text>
<text x="104.9" y="54.4">21</text>
<text x="119.4" y="59.5">26</text>
<text x="119.4" y="56.9">24</text>
<text x="119.4" y="54.4">22</text>
<text x="124.4" y="54.3">MODULE_MICRO_GPIO_7</text>
<text x="124.4" y="59.4">MODULE_MICRO_GPIO_3</text>
<text x="124.4" y="56.8">MODULE_MICRO_GPIO_5</text>
<text x="149.8" y="55.1">1-C1</text>
<text x="149.8" y="57.7">1-C2,3-C1,3-C2</text>
<text x="149.8" y="57.7">1-C2,3-C2</text>
<text x="149.8" y="55.1">1-C2,3-C1,3-C2</text>
<text x="149.8" y="55.1">1-C2,3-C2</text>
<text x="149.8" y="57.7">1-C1</text>
<text x="287.7" y="54.1">GND</text>
<text x="71.3" y="64" transform="rotate(-90 71.3 64)">GND</text>
<text x="71.5" y="60.2">1-C1</text>
<text x="104.9" y="62">27</text>
<text x="119.4" y="62">28</text>
<text x="149.8" y="60.2">1-C1</text>
<text x="153" y="62.8">VDD_3V3</text>
<text x="275.1" y="63">SW2</text>
<text x="212.5" y="70.4">1-B2,3-D3</text>
<text x="223.5" y="69.5">MODULE_MICRO_ADC1</text>
<text x="242.3" y="69.1">R29</text>
<text x="256" y="69.1">0</text>
<text x="267.9" y="71.6">PTS645-S-M-43-SM-LFS</text>
<text x="270.8" y="69.6">2</text>
<text x="270.8" y="67.1">1</text>
<text x="281.9" y="67.1">4</text>
<text x="281.9" y="69.6">3</text>
<text x="301.7" y="70.4" transform="rotate(-90 301.7 70.4)">GND</text>
<text x="275.1" y="74.4">SW3</text>
<text x="212.5" y="81.8">1-B2,3-D4</text>
<text x="223.5" y="81">MODULE_MICRO_ADC2</text>
<text x="242.3" y="80.5">R35</text>
<text x="256" y="80.5">0</text>
<text x="267.9" y="83.1">PTS645-S-M-43-SM-LFS</text>
<text x="270.8" y="81">2</text>
<text x="270.8" y="78.5">1</text>
<text x="281.9" y="78.5">4</text>
<text x="281.9" y="81">3</text>
<text x="301.7" y="81.8" transform="rotate(-90 301.7 81.8)">GND</text>
<text x="34.6" y="85.6">VDD_3V3</text>
<text x="105.4" y="88.6">HEADER_SRST_L</text>
<text x="98.8" y="92.8" transform="rotate(-90 98.8 92.8)">4</text>
<text x="101.3" y="92.8" transform="rotate(-90 101.3 92.8)">3</text>
<text x="212.4" y="93.2">1-C2,3-D3</text>
<text x="223.5" y="92.4">MODULE_MICRO_GPIO_0</text>
<text x="253.8" y="92">R34</text>
<text x="267.5" y="92">0</text>
<text x="36" y="97.6" transform="rotate(-90 36 97.6)">R6</text>
<text x="41.1" y="97.9" transform="rotate(-90 41.1 97.9)">150</text>
<text x="94.7" y="99.5" transform="rotate(-90 94.7 99.5)">SW1</text>
<text x="212.4" y="98.3">1-C2,3-D4</text>
<text x="223.5" y="97.5">MODULE_MICRO_GPIO_1</text>
<text x="253.8" y="97">R33</text>
<text x="267.5" y="97">0</text>
<text x="98.8" y="103.8" transform="rotate(-90 98.8 103.8)">1</text>
<text x="101.3" y="103.8" transform="rotate(-90 101.3 103.8)">2</text>
<text x="35" y="112.8" transform="rotate(-90 35 112.8)">D2</text>
<text x="97.3" y="111.3">GND</text>
<text x="153.9" y="109.7">VDD_3V3</text>
<text x="164.2" y="111">J6</text>
<text x="270.7" y="111">VDD_3V3</text>
<text x="288.7" y="113.1" transform="rotate(-90 288.7 113.1)">220</text>
<text x="293.8" y="113.2" transform="rotate(-90 293.8 113.2)">R25</text>
<text x="300.1" y="113.2" transform="rotate(-90 300.1 113.2)">R26</text>
<text x="306.5" y="113.1" transform="rotate(-90 306.5 113.1)">220</text>
<text x="143.5" y="119.1">JLINK_TDI</text>
<text x="143.5" y="116.5">JLINK_TRST_L</text>
<text x="157.8" y="119.1">5</text>
<text x="157.8" y="116.6">3</text>
<text x="157.8" y="114.1">1</text>
<text x="171.4" y="119.1">6</text>
<text x="171.4" y="114.1">2</text>
<text x="171.4" y="116.6">4</text>
<text x="38.6" y="122.9">D</text>
<text x="137.5" y="122.4">2-C1</text>
<text x="143.5" y="124.1">JLINK_TCK</text>
<text x="143.5" y="121.6">JLINK_TMS</text>
<text x="157.8" y="124.2">9</text>
<text x="157.8" y="121.7">7</text>
<text x="171.4" y="124.2">10</text>
<text x="171.4" y="121.7">8</text>
<text x="287.5" y="122" transform="rotate(-90 287.5 122)">GREEN</text>
<text x="300.6" y="122" transform="rotate(-90 300.6 122)">RED</text>
<text x="21.6" y="130.6">NTS4001NT1G</text>
<text x="43.9" y="131.6">G</text>
<text x="50.8" y="129.2">MODULE_MICRO_JTAG_TCK</text>
<text x="73.6" y="130">1-D2,2-C1</text>
<text x="126" y="130">1-C2,2-D2</text>
<text x="129.7" y="128.8" transform="rotate(-90 129.7 128.8)">GND</text>
<text x="135.9" y="129.2">MODULE_MICRO_JTAG_TDO</text>
<text x="143.5" y="131.8">JLINK_RESET</text>
<text x="157" y="131.8">15</text>
<text x="157" y="129.3">13</text>
<text x="157" y="126.7">11</text>
<text x="171.4" y="129.3">14</text>
<text x="171.4" y="131.8">16</text>
<text x="171.4" y="126.7">12</text>
<text x="272.2" y="127.2" transform="rotate(-90 272.2 127.2)">R42</text>
<text x="277.3" y="127.2" transform="rotate(-90 277.3 127.2)">43K</text>
<text x="287.7" y="126.8" transform="rotate(-90 287.7 126.8)">D5</text>
<text x="295" y="131.3" transform="rotate(-90 295 131.3)">APT1608-CR27</text>
<text x="300.4" y="126.8" transform="rotate(-90 300.4 126.8)">D7</text>
<text x="30.4" y="133.1">Q1</text>
<text x="38.8" y="136.9">S</text>
<text x="157" y="136.9">19</text>
<text x="157" y="134.4">17</text>
<text x="171.4" y="136.9">20</text>
<text x="171.4" y="134.4">18</text>
<text x="212.5" y="133.9">1-B2,3-D3</text>
<text x="223.5" y="133">MODULE_MICRO_ADC3</text>
<text x="243.6" y="132.6">R28</text>
<text x="257.3" y="132.6">0</text>
<text x="289" y="137.9">GND</text>
<text x="301.7" y="137.9">GND</text>
<text x="307.7" y="133.2" transform="rotate(-90 307.7 133.2)">LTST-C193KRKT-2A</text>
<text x="173.5" y="143">GND</text>
<text x="269.4" y="142.5" transform="rotate(-90 269.4 142.5)">TH1</text>
<text x="36.3" y="145.5">GND</text>
<text x="272.5" y="153.2">GND</text>
<text x="100" y="172.3" transform="rotate(-90 100 172.3)">TP55</text>
<text x="212.5" y="173.2">1-D1,3-B4</text>
<text x="223.5" y="172.4">MODULE_NFC_ANT_1</text>
<text x="255.6" y="169.4">L4</text>
<text x="277.9" y="169.7">C31</text>
<text x="298.2" y="170.7">R37</text>
<text x="322.2" y="169.8" transform="rotate(-90 322.2 169.8)">TP58</text>
<text x="55" y="178.3">1-D1,3-B2</text>
<text x="67.3" y="177.5">MODULE_NFC_ANT_1</text>
<text x="104.1" y="174.8" transform="rotate(-90 104.1 174.8)">4.5X2.5-MM</text>
<text x="254.2" y="174.5">330nH</text>
<text x="276.6" y="179.6">DEPOP</text>
<text x="277" y="177.1">180pF</text>
<text x="296.9" y="178">DEPOP</text>
<text x="299.2" y="175.8">0</text>
<text x="264.8" y="183.1" transform="rotate(-90 264.8 183.1)">C28</text>
<text x="272.2" y="183.9" transform="rotate(-90 272.2 183.9)">180pF</text>
<text x="286.4" y="183.1" transform="rotate(-90 286.4 183.1)">C27</text>
<text x="293.8" y="183.8" transform="rotate(-90 293.8 183.8)">180pF</text>
<text x="296.3" y="184.4" transform="rotate(-90 296.3 184.4)">DEPOP</text>
<text x="100" y="191.4" transform="rotate(-90 100 191.4)">TP56</text>
<text x="55" y="197.3">1-D1,3-B2</text>
<text x="66" y="196.5">MODULE_NFC_ANT_2</text>
<text x="104.1" y="193.8" transform="rotate(-90 104.1 193.8)">4.5X2.5-MM</text>
<text x="257.3" y="198.9">GND</text>
<text x="264.8" y="200.9" transform="rotate(-90 264.8 200.9)">C29</text>
<text x="272.2" y="201.6" transform="rotate(-90 272.2 201.6)">180pF</text>
<text x="278.8" y="198.9">GND</text>
<text x="286.4" y="200.9" transform="rotate(-90 286.4 200.9)">C30</text>
<text x="293.8" y="201.5" transform="rotate(-90 293.8 201.5)">180pF</text>
<text x="296.3" y="202.2" transform="rotate(-90 296.3 202.2)">DEPOP</text>
<text x="212.5" y="208.8">1-D1,3-B4</text>
<text x="223.5" y="207.9">MODULE_NFC_ANT_2</text>
<text x="255.6" y="205">L5</text>
<text x="277.9" y="205.2">C32</text>
<text x="298.2" y="206.2">R38</text>
<text x="322.2" y="205.4" transform="rotate(-90 322.2 205.4)">TP57</text>
<text x="254.2" y="210">330nH</text>
<text x="276.6" y="215.1">DEPOP</text>
<text x="277" y="212.6">180pF</text>
<text x="296.9" y="213.5">DEPOP</text>
<text x="299.2" y="211.3">0</text>
<text x="49.9" y="244.6">F1</text>
<text x="103.2" y="244.6">F3</text>
<text x="156.5" y="244.6">F5</text>
<text x="37.4" y="250.7">RUBBER,FEET,9.5X3.8mm,ACRYLIC</text>
<text x="41.7" y="246.9">NON PCB MOUNT PART</text>
<text x="90.7" y="250.7">RUBBER,FEET,9.5X3.8mm,ACRYLIC</text>
<text x="95.1" y="246.9">NON PCB MOUNT PART</text>
<text x="144" y="250.7">RUBBER,FEET,9.5X3.8mm,ACRYLIC</text>
<text x="148.4" y="246.9">NON PCB MOUNT PART</text>
<text x="49.9" y="257.3">F2</text>
<text x="103.2" y="257.3">F4</text>
<text x="156.5" y="257.3">F6</text>
<text x="37.4" y="263.4">RUBBER,FEET,9.5X3.8mm,ACRYLIC</text>
<text x="41.7" y="259.6">NON PCB MOUNT PART</text>
<text x="90.7" y="263.4">RUBBER,FEET,9.5X3.8mm,ACRYLIC</text>
<text x="95.1" y="259.6">NON PCB MOUNT PART</text>
<text x="144" y="263.4">RUBBER,FEET,9.5X3.8mm,ACRYLIC</text>
<text x="148.4" y="259.6">NON PCB MOUNT PART</text>
</g>
</svg>
